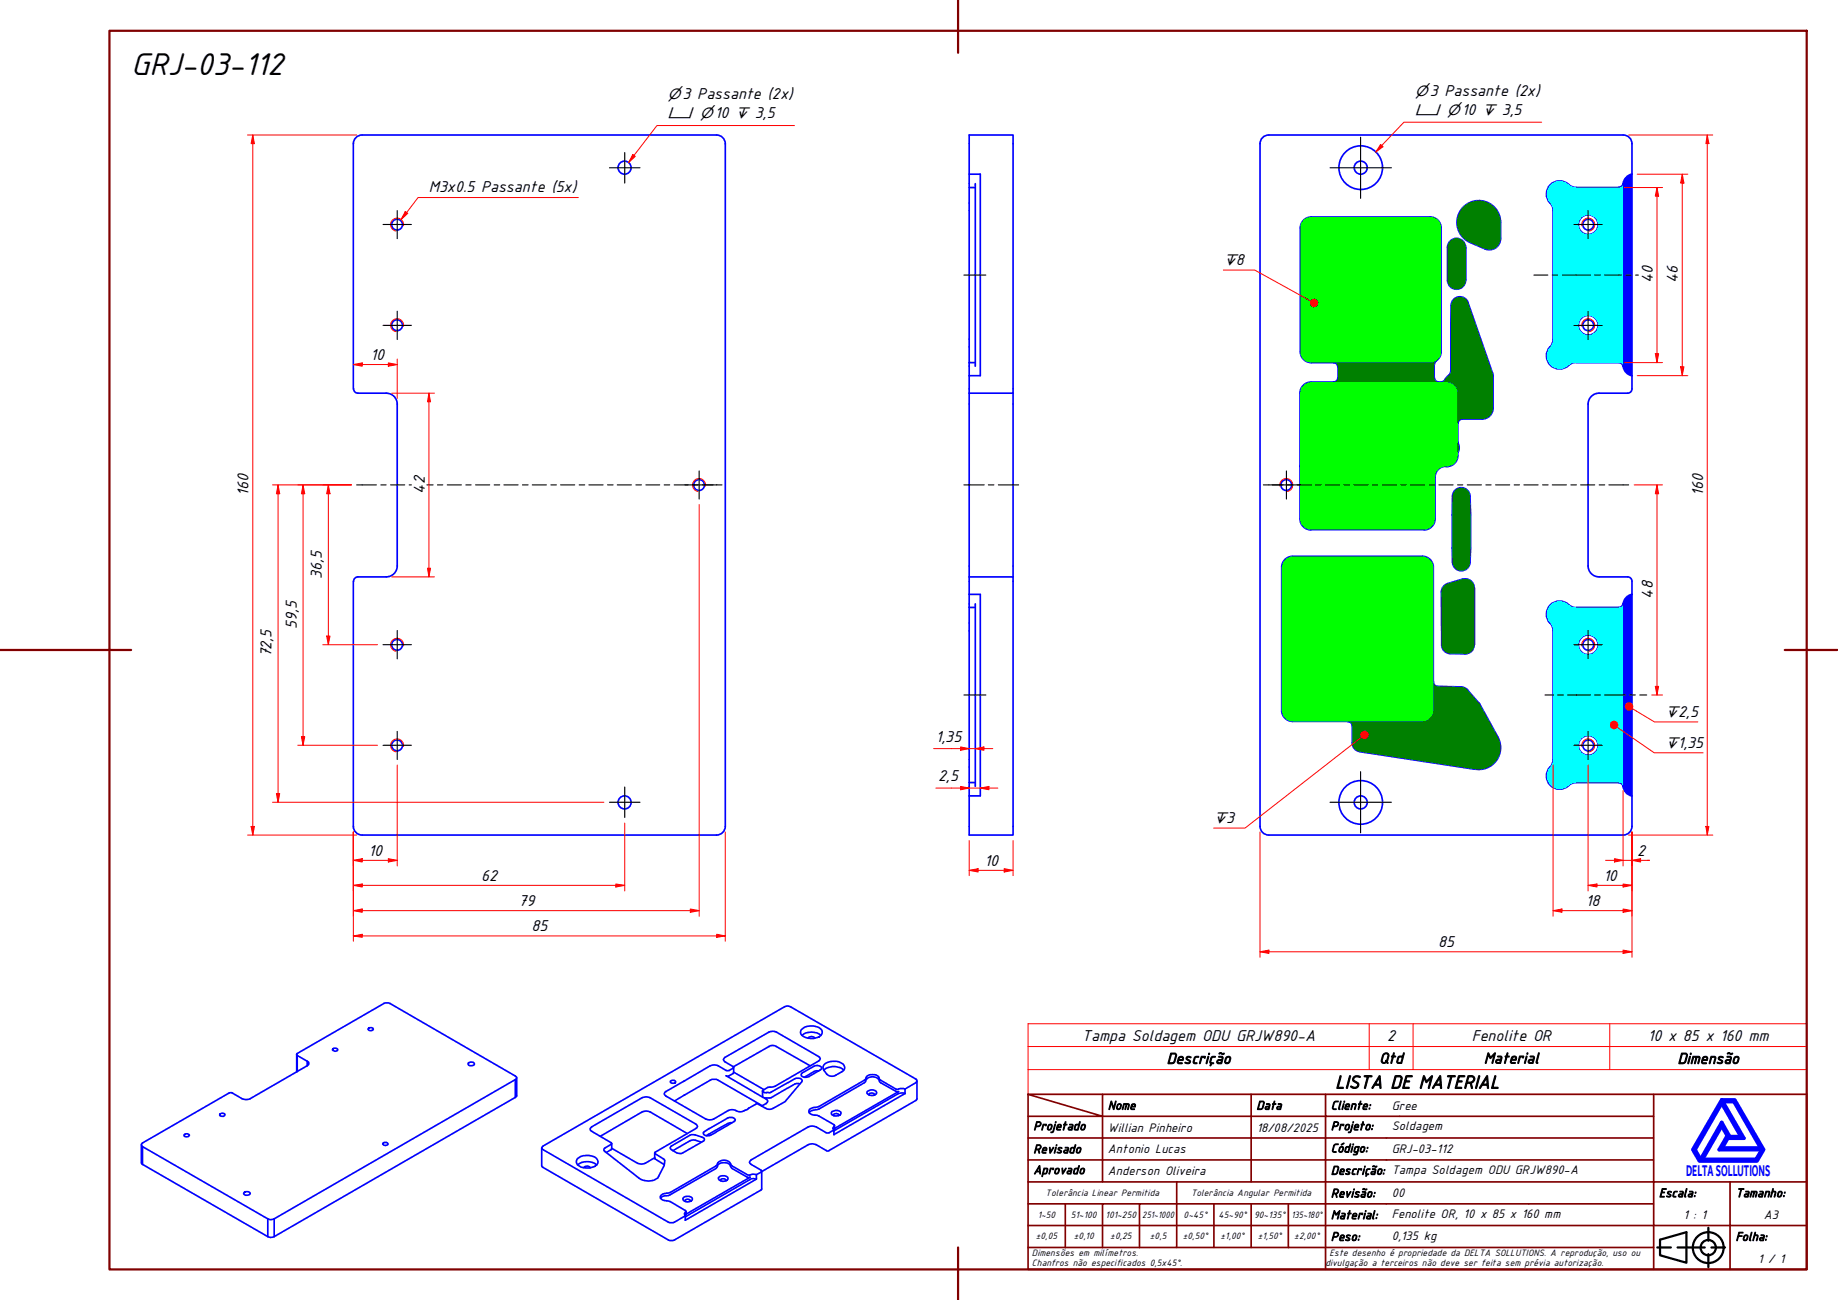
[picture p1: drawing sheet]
<svg xmlns="http://www.w3.org/2000/svg" width="420mm" height="297mm" viewBox="0 0 420 297" stroke-linecap="round" stroke-linejoin="round" font-family="sans-serif">
<!-- layer: Visible (ABNT) -->
<g fill="none" stroke="#00f" stroke-width=".38">
<path d="M80.8 32.8v56M82.8 30.8a2 2 0 0 0-2 2M82.8 30.8h81M163.8 30.8a2 2 0 0 1 2 2M165.8 32.8v156a2 2 0 0 1-2 2M221.6 39.8v-9h10v59h-10M288 32.8v156a2 2 0 0 0 2 2M290 30.8a2 2 0 0 0-2 2M290.1 30.8h80.9M371.1 30.8a2 2 0 0 1 2 2M373 39.8a2.51 2.51 0 0 0-2 2.4M373.1 32.8v56"/>
<path d="M221.6 42.8v-3h2.5v46h-2.5M222.9 42.8h-1.3v148h10v-59h-10M222.9 42v41.7M335 56.5a2.06 2.06 0 0 0-2-2 2.06 2.06 0 0 0-2.1 2v7.5a2.06 2.06 0 0 0 2 2.1 2.06 2.06 0 0 0 2.1-2.1M335.1 56.5v7.5M343 50.8a5 5 0 0 0-7.7-4.1 5 5 0 0 0 .8 8.7l3.4 1.5a2.58 2.58 0 0 0 3.5-2.4M343 50.8v3.7M354.3 46.4l.6 .9 .1 .8M355 48.1v29.4M358.6 42.1a3 3 0 0 0-4.2 .1 3 3 0 0 0-.1 4.2M358.6 42.2l1 .5 .7 .1h9.8M371 41.9a.98 .98 0 0 1-1 .9"/>
<path d="M371 42.3v41.1a2.51 2.51 0 0 0 2 2.5M331.7 74.2v10.7M335.6 69.2l5.7 16.7M335.6 69.1a2 2 0 0 0-2.2-1.3 2 2 0 0 0-1.7 2v4.3M354.3 79.2a3 3 0 0 0 .3 4.4 3 3 0 0 0 4.3-.4l1.4-.4M355 77.6l-.1 .7-.6 1M80.8 88.9a.98 .98 0 0 0 1 .9M81.8 89.8h6.5M88.3 89.8a2.51 2.51 0 0 1 2.5 2.5M90.8 92.3v37a2.51 2.51 0 0 1-2.5 2.5M221.6 82.9h1.3M231.6 89.8v42"/>
<path d="M297.2 89.8v16.6M297.2 80.3a2.51 2.51 0 0 0 2.6 2.6h27.2a2.51 2.51 0 0 0 2.4-2.6M297.2 80.3v-28.2a2.51 2.51 0 0 1 2.6-2.5h27.2a2.51 2.51 0 0 1 2.4 2.5v28.2M299.7 87.3a2.51 2.51 0 0 0-2.5 2.5M299.7 87.3h31.1M304.8 82.9a.98 .98 0 0 1 1 .9M305.8 86.3a.98 .98 0 0 1-1 1M305.9 83.9v2.4M327.9 83.3v3M327.9 86.3a.98 .98 0 0 0 1 1M328.4 82.4l-.4 .4-.1 .5M330.7 87.3a2.51 2.51 0 0 1 2.5 2.5"/>
<path d="M331.6 84.9l-.3 .7-1.2 1.4-.7 .3M333.2 89.8v14.3a2.51 2.51 0 0 1-2.5 2.5M334.3 95.7h4.5M334.3 95.7a.98 .98 0 0 0-1 1M341.3 85.9v7.3a2.51 2.51 0 0 1-2.5 2.5M360.3 82.9h9.8M363 92.3v37a2.51 2.51 0 0 0 2.5 2.5M365.5 89.8a2.51 2.51 0 0 0-2.5 2.5M365.6 89.8h6.4M370 82.9a.98 .98 0 0 1 1 .8M373.1 88.9a.98 .98 0 0 1-1 .9M297.2 118.6a2.51 2.51 0 0 0 2.5 2.5"/>
<path d="M297.2 106.4v12.1M328 109.1v9.4M328 118.6a2.51 2.51 0 0 1-2.5 2.5M330.5 106.6h.3M330.5 106.5a2.51 2.51 0 0 0-2.5 2.5M332 117.7v7.5M332 117.6v-4.2a2 2 0 0 1 2-2 2 2 0 0 1 2 2l.2 4.3M333.3 101l.1 .5M333.4 101.5l.2 .7-.3 1.1M336.1 117.6v.1M336.2 117.7v7.5M80.8 132.8v56a2 2 0 0 0 2 2"/>
<path d="M81.8 131.8h6.5M81.8 131.8a.98 .98 0 0 0-1 1M221.6 135.8h2.5v46h-2.5M221.6 138.8h1.3M222.9 138v41.7M293 129.6a2.51 2.51 0 0 1 2.5-2.5h29.7a2.51 2.51 0 0 1 2.5 2.5M293 129.7v32.7M299.7 121h25.8M327.7 129.7v32.7M329.5 135.2l.1 12.2M332 125.3v3.2M332 128.5a2 2 0 0 0 2 1.9 2 2 0 0 0 2-1.9"/>
<path d="M334.3 132.3l-3.4 1.1a2 2 0 0 0-1.4 1.9M334.3 132.3a2.06 2.06 0 0 1 2.7 2M336.1 125.2h.1M336.2 125.3l-.2 3.2M337.1 134.4v12.9M360.3 138.8h9.8M360.3 138.9l-1.4-.5a3 3 0 0 0-4.3-.3 3 3 0 0 0-.3 4.3M365.6 131.8h6.4M371 137.9a.98 .98 0 0 1-1 .9M371 138.3v41.1a2.51 2.51 0 0 0 2 2.5M372.1 131.8a.99 .99 0 0 1 1 1v56a2 2 0 0 1-2 2M373 135.8a2.51 2.51 0 0 0-2 2.5"/>
<path d="M327.7 155.8a.98 .98 0 0 0 .9 1l5.4 .2a2 2 0 0 1 1.5 .6M329.6 147.3a2 2 0 0 0 1.9 2M335.5 157.7l2.8 3.2M337 147.3a2.06 2.06 0 0 1-2.1 2.1l-3.4-.1M354.3 142.4l.6 1 .1 .7M355 144.1v29.4M221.6 178.8h1.3M293 162.3a2.51 2.51 0 0 0 2.5 2.5h29.7a2.51 2.51 0 0 0 2.5-2.5M308.1 164.9a.98 .98 0 0 1 1 1M309.1 165.8v4M338.3 160.9l4.1 7.5M342.4 168.4a5 5 0 0 1-.3 5.4 5 5 0 0 1-5.1 1.9l-26.2-3.9a2.04 2.04 0 0 1-1.7-2"/>
<path d="M354.3 175.2a3 3 0 0 0 .3 4.4 3 3 0 0 0 4.3-.4l1.4-.4h9.8M355 173.6l-.1 .7-.6 1M370 178.9a.98 .98 0 0 1 1 .8M82.8 190.8h81M290.1 190.8h80.9M76.2 239.6a.73 .73 0 0 1 1 .2 .65 .65 0 0 1-.6 .4 .65 .65 0 0 1-.6-.4zM84.3 234.9a.73 .73 0 0 1 1 .2 .65 .65 0 0 1-.6 .4 .65 .65 0 0 1-.6-.4zM183.1 235.3a3.4 3.4 0 0 1 4.8 .1 1.27 1.27 0 0 1-1.2 1.7 3.1 3.1 0 0 1-3.7-1zM183.3 236.6a3.4 3.4 0 0 1 4.3 0M184.7 237.2a.95 .95 0 0 1 1.5 0M42 259.3a.84 .84 0 0 1 1.3 .1 .69 .69 0 0 1-.6 .4 .69 .69 0 0 1-.7-.5zM50.2 254.6a.62 .62 0 0 1 .7-.3 .62 .62 0 0 1 .5 .6 .94 .94 0 0 1-1.2 0z"/>
<path d="M67.8 241v3.9M67.9 241.2l-.1-.2 .1-.3 19.9-11.4 1-.1 29 16.7 .3 .3-.3 .5M67.9 241.2v3.6M67.9 241.2l2.3 1.3M70.2 243.5l-13.1 7.6a2.17 2.17 0 0 1-1.7 0l-2.3-1.4h-.7l-19.8 11.5a.46 .46 0 0 0-.3 .4 .46 .46 0 0 0 .3 .4M70.2 242.5l.3 .2 .1 .3-.4 .5M70.2 242.5v1M107 242.9a.91 .91 0 0 1 1.5 .2 .94 .94 0 0 1-1.5 .1zM117.8 246.7v4M117.8 250.7l-55.1 31.9M117.8 246.7l-55.1 31.8M118.1 246.2v4.2l-.3 .3"/>
<path d="M135 257.7l11.8-6.9a2.17 2.17 0 0 1 1.8 0l10.5 6 .3 .6-.3 .5-9.4 5.5 .1 .2 2.1 1.4 .1 .2a6.8 6.8 0 0 1-1.6 4 3.7 3.7 0 0 1-4.3 0l-8.1-6.3 .1-.5 1.6-.9 .1-.3-4.5-2.7-.4-.5zM152 249.6l10.4-6.1a2.17 2.17 0 0 1 1.7 0l2.1 1.2a1.99 1.99 0 0 0 1.5-.7l-.1-.3-1.9-1.1-.3-.5 .1-.2 10.3-6.1a2.02 2.02 0 0 1 1.7 0l9.6 5.6 .4 .5-.4 .5-9.9 5.8-.8 .2a2.25 2.25 0 0 0-2 .7l-.1 .3a2.23 2.23 0 0 0 2 .1l5.7-3.1a1.13 1.13 0 0 1 1.4 .5l-4 4.9-2.6 1.4a1.68 1.68 0 0 1-1.8 0l-1.8-1-2.1 1a3.8 3.8 0 0 1-2.4 .8l-.5-.3a2.02 2.02 0 0 0-1.7 0l-3.4 2a2.17 2.17 0 0 1-1.7 0l-9.2-5.3-.4-.5zM153.3 247a.7 .7 0 0 1 1.1 .3 .76 .76 0 0 1-1.2-.1zM154.2 251.6l8.2-4.8a2.17 2.17 0 0 1 1.7 0l10.1 5.9M157.1 259l-8.5-5a2.17 2.17 0 0 0-1.8 0l-9.6 5.6M160.8 258.7l5.6-3.3a1.41 1.41 0 0 1 1.7 .4l-.3 .5-4.2 2.4a3 3 0 0 1-2 .8 .68 .68 0 0 1-.8-.8zM167.3 256.5l-.9 .2-4.9 2.8M167.7 243.9l-.1 1.3-1.2 .7-.4-.1 8.4 4.9-.1-1.4M167.7 245l6.9 4M182.9 247.6l-1.2 .1-5.4 3.1h-1.7l.8 .5 .1 .3-.4 .5-1 .6M183.2 245.3l2.9-1.7a1.29 1.29 0 0 1 1.7 .4l-.3 .5-2.6 1.5a1.29 1.29 0 0 1-1.8-.4zM185 254.2l.5-.4 1.7-.4 10.7-6.3a1.7 1.7 0 0 1 1.6-1.1 1.7 1.7 0 0 1 1.5 1.1l3.8 2.3h.6l-14.7 8.5 .1-.7"/>
<path d="M185.2 243.5l-7.7-4.4a1.57 1.57 0 0 0-1.7 0l-8.2 4.7M187.1 244.7l-1 .1-2.3 1.4M188.3 243.3a3.4 3.4 0 0 1 4.7 .2 .99 .99 0 0 1-.6 1.4 2.67 2.67 0 0 1-3.1 .8 2.23 2.23 0 0 1-1.1-2zM188.3 244.5a3.5 3.5 0 0 1 4.5 0M190.2 254a1.47 1.47 0 0 1 2.1 .3 1.38 1.38 0 0 1-2.2 .3zM190.6 254.9a.58 .58 0 0 1 .5-.5 .58 .58 0 0 1 .6 .5M190.6 258.2l-1.1 .6-.5 .1-2.4-1.4a2.17 2.17 0 0 0-1.8 0l-13.1 7.5-.4 .5 .1 .4 2.7 1.6-.1 .3-1.1 .6M198.3 249.4a1.35 1.35 0 0 1 2.1 .3 1.33 1.33 0 0 1-2.2 .2zM198.7 250.2a.58 .58 0 0 1 .6-.5 .58 .58 0 0 1 .5 .5M206.9 249.9l-.8-.2-.8 .2-14.7 8.5M206.9 248.8l-.4-.1-1.7 .1-3.8-2.2a1.37 1.37 0 0 0-1.8-1.1 1.2 1.2 0 0 0-1.3 1.1l-10.7 6.2-.9 .2a1.23 1.23 0 0 0-1.4 1 1.6 1.6 0 0 0 1.9 .8l3.8 2.2 .2 .2-.4 .6 .2 .4M206.9 248.8l2.5-1.4a.46 .46 0 0 0 .2-.4 .46 .46 0 0 0-.2-.4l-28.7-16.6a1.38 1.38 0 0 0-1.4 0l-55.2 31.9-.3 .4 .3 .4 28.7 16.6 1.1 .1 2.8-1.6"/>
<path d="M206.9 249.9l-16.3 9.4v-1.1M206.9 248.8v1.1M209.6 247v4.1l-.2 .3-20 11.6h-.4l-2.4-1.5a2.17 2.17 0 0 0-1.8 0l-10.7 6.2M32.3 261.5v4.2l.3 .4M32.6 262v4.1M32.6 266.1l28.6 16.5M32.6 262l28.6 16.5M55.8 272.5l.1-.1a.91 .91 0 0 1 1.3 .3 1 1 0 0 1-1.5 .1zM61.2 278.5a1.49 1.49 0 0 0 1.5 0M61.2 278.5v4.1M62.7 278.5v4.1M87.5 261.3a.76 .76 0 0 1 1.2 .1 .65 .65 0 0 1-.6 .3 .65 .65 0 0 1-.6-.4z"/>
<path d="M123.8 262.3v4.1l.2 .2 29.1 16.8 1.1-.1 19.8-11.4 .1-.1v-4.2M131.9 264.9a3.6 3.6 0 0 1 4.4-.2 1.19 1.19 0 0 1 .3 1.3 1.19 1.19 0 0 1-1.2 .7 3.1 3.1 0 0 1-3.6-1zM132 266.2a3.5 3.5 0 0 1 4.4 0M133.5 266.8a.89 .89 0 0 1 1.4 0M139.8 261.3v1.3l-1.2 .7M139.8 262.4l5.9 3.4a2.17 2.17 0 0 0 1.8 0l2.2-1.3M149.7 263.4v1.4l2.1 1.3M151 273.8a1.38 1.38 0 0 1 1.4-.6l.8-.2 10.7-6.3a1.74 1.74 0 0 1 3-.5l.5 .8 3.4 2h.6l-14.7 8.5 .1-.7M153.3 262.1l4.4-2.7a3.2 3.2 0 0 1 2.8 .4l.5 .3v.5l-4.9 2.8a1.62 1.62 0 0 1-1.5 0l-1.3-.9-.1-.2zM156.3 273.6a1.42 1.42 0 0 1 2 .3 1.21 1.21 0 0 1-1.1 .7 1.21 1.21 0 0 1-1.1-.7zM156.7 274.5a.54 .54 0 0 1 .5-.5 .54 .54 0 0 1 .5 .5M160.3 261a2.67 2.67 0 0 0-2.6-.3l-3.9 2.2"/>
<path d="M164.4 268.9a1.42 1.42 0 0 1 2 .3 1.21 1.21 0 0 1-1.1 .7 1.21 1.21 0 0 1-1.1-.7zM164.8 269.8l-.1-.1a.73 .73 0 0 1 1.2 0v.1M172.9 269.4a1.63 1.63 0 0 0-1.5 .1l-14.7 8.6M172.9 268.4l-.7-.1-.9 .2-.5-.1-3.7-2.2a1.75 1.75 0 0 0-1.6-1.1 1.75 1.75 0 0 0-1.6 1.1l-10.7 6.3-.8 .2a1.21 1.21 0 0 0-1.5 1 1.8 1.8 0 0 0 1.9 .7l3.9 2.2 .1 .2-.1 .2a.49 .49 0 0 0 0 .8M172.9 269.4l-16.2 9.4v-1M172.9 268.4v1M61.2 282.6a1.49 1.49 0 0 0 1.5 0"/>
<circle cx="142.8" cy="38.3" r="1.49"/>
<circle cx="311.1" cy="38.3" r="5"/>
<circle cx="311.1" cy="38.3" r="1.49"/>
<circle cx="90.8" cy="51.3" r="1.24"/>
<circle cx="363.1" cy="51.3" r="2.25"/>
<circle cx="363.1" cy="51.3" r="1.24"/>
<circle cx="90.8" cy="74.3" r="1.24"/>
<circle cx="363.1" cy="74.3" r="2.25"/>
<circle cx="363.1" cy="74.3" r="1.24"/>
<circle cx="159.8" cy="110.8" r="1.24"/>
<circle cx="294" cy="110.8" r="1.24"/>
<circle cx="90.8" cy="147.3" r="1.24"/>
<circle cx="363.1" cy="147.3" r="2.25"/>
<circle cx="363.1" cy="147.3" r="1.24"/>
<circle cx="90.8" cy="170.3" r="1.24"/>
<circle cx="363.1" cy="170.3" r="2.25"/>
<circle cx="363.1" cy="170.3" r="1.24"/>
<circle cx="142.8" cy="183.3" r="1.49"/>
<circle cx="311.1" cy="183.3" r="5"/>
<circle cx="311.1" cy="183.3" r="1.49"/>
</g>
<!-- layer: Visible Narrow (ABNT) -->
<path d="M92.2 51.6a1.49 1.49 0 0 0-1.2-1.7 1.49 1.49 0 0 0-1.7 1.2 1.49 1.49 0 0 0 1.2 1.7M361.6 51.6a1.49 1.49 0 0 1 1.2-1.7 1.49 1.49 0 0 1 1.7 1.2 1.49 1.49 0 0 1-1.2 1.7M92.2 74.6a1.49 1.49 0 0 0-1.2-1.8 1.49 1.49 0 0 0-1.7 1.3 1.49 1.49 0 0 0 1.2 1.7M361.6 74.6a1.49 1.49 0 0 1 1.2-1.8 1.49 1.49 0 0 1 1.7 1.3 1.49 1.49 0 0 1-1.2 1.7M161.3 111.1a1.49 1.49 0 0 0-1.2-1.7 1.49 1.49 0 0 0-1.8 1.2 1.49 1.49 0 0 0 1.2 1.7M292.6 111.1a1.49 1.49 0 0 1 1.2-1.7 1.49 1.49 0 0 1 1.7 1.2 1.49 1.49 0 0 1-1.2 1.7M92.2 147.6a1.49 1.49 0 0 0-1.2-1.7 1.49 1.49 0 0 0-1.7 1.2 1.49 1.49 0 0 0 1.2 1.7M361.6 147.6a1.49 1.49 0 0 1 1.2-1.7 1.49 1.49 0 0 1 1.7 1.2 1.49 1.49 0 0 1-1.2 1.7M92.2 170.6a1.49 1.49 0 0 0-1.2-1.7 1.49 1.49 0 0 0-1.7 1.2 1.49 1.49 0 0 0 1.2 1.7M361.6 170.6a1.49 1.49 0 0 1 1.2-1.7 1.49 1.49 0 0 1 1.7 1.2 1.49 1.49 0 0 1-1.2 1.7" fill="none" stroke="#f00" stroke-width=".23"/>
<!-- layer: Hatch (ABNT) -->
<g fill="#0ff">
<path d="M360.8 170.3a2.25 2.25 0 0 1 4.5 0 2.25 2.25 0 0 1-4.5 0zM354.2 138.5a3.1 3.1 0 0 1 4.9 0l1.2 .3h9.8a.97 .97 0 0 0 1-.8v41.7a1.12 1.12 0 0 0-1-.9h-9.8a3.3 3.3 0 0 0-2.3 1.1 3 3 0 0 1-3.8-.7 3 3 0 0 1 .2-4l.6-1v-.7v-29.4a3.6 3.6 0 0 0-1.1-2.3 2.97 2.97 0 0 1 .3-3.3zM360.9 147.3a2.21 2.21 0 0 1 4.4 0 2.21 2.21 0 0 1-4.4 0z" fill-rule="evenodd"/>
<path d="M360.8 51.3a2.25 2.25 0 0 1 4.5 0 2.25 2.25 0 0 1-4.5 0zM354.2 42.5a3.1 3.1 0 0 1 4.9 0l1.2 .3h9.8a1.12 1.12 0 0 0 1-.8v41.7a.97 .97 0 0 0-1-.8h-9.8a2.93 2.93 0 0 0-2.3 1 3 3 0 0 1-3.8-.8 3 3 0 0 1 .2-3.9l.6-1v-.7v-29.4a3.6 3.6 0 0 0-1.1-2.3 3.1 3.1 0 0 1 .3-3.3zM360.9 74.3a2.21 2.21 0 0 1 4.4 0 2.21 2.21 0 0 1-4.4 0z" fill-rule="evenodd"/>
</g>
<g fill="#00f">
<path d="M371.6 136.7l.9-.7 .6-.2v46a2.55 2.55 0 0 1-2.1-2.4v-41.1l.3-1.2z" fill-rule="evenodd"/>
<path d="M371.6 40.7l.9-.7 .6-.2v46a2.55 2.55 0 0 1-2.1-2.4v-41.1l.1-.6z" fill-rule="evenodd"/>
</g>
<g fill="#0f0">
<path d="M293.8 127.9l.5-.4 1.2-.4h29.7a2.61 2.61 0 0 1 2.5 2.6v32.7a2.49 2.49 0 0 1-2.5 2.4h-29.7a2.49 2.49 0 0 1-2.5-2.4v-32.7l.4-1.3z" fill-rule="evenodd"/>
<path d="M297.9 50.3l1.2-.7h.6h27.3a2.39 2.39 0 0 1 2.4 2.5v28.2a2.49 2.49 0 0 1-2.4 2.6h-27.3a2.49 2.49 0 0 1-2.5-2.6v-28.2l.1-.7z" fill-rule="evenodd"/>
<path d="M297.9 88.1l1.1-.7 .7-.1h31.1a2.49 2.49 0 0 1 2.4 2.5v14.3a2.51 2.51 0 0 1-2.7 2.5 2.39 2.39 0 0 0-2.5 2.5v9.4a2.49 2.49 0 0 1-2.5 2.5h-25.8a2.49 2.49 0 0 1-2.5-2.5v-28.7l.3-1.2z" fill-rule="evenodd"/>
</g>
<g fill="#008000">
<path d="M332.2 68.5a2.01 2.01 0 0 1 3.4 .7l5.7 16.5v7.5a2.49 2.49 0 0 1-2.5 2.5h-4.5a1.05 1.05 0 0 0-1.1 1.1v-7a2.49 2.49 0 0 0-2.4-2.5h-1.4a1.1 1.1 0 0 0 1.1-1l.9-.8 .3-.6v-15.1z" fill-rule="evenodd"/>
<path d="M334.8 47a5 5 0 0 1 5.4-.7 5 5 0 0 1 2.8 4.5v3.7a2.57 2.57 0 0 1-3.5 2.4l-3.4-1.5a5 5 0 0 1-1.3-8.4z" fill-rule="evenodd"/>
<path d="M331.5 55.1a2.08 2.08 0 0 1 2.3-.5 2.08 2.08 0 0 1 1.3 1.9v7.5a2.1 2.1 0 0 1-2.1 2.1 2.1 2.1 0 0 1-2.1-2.1v-7.8z" fill-rule="evenodd"/>
<path d="M333.2 101.1l.2 .5a1.9 1.9 0 0 1-.2 1.8z" fill-rule="evenodd"/>
<path d="M330.3 133.7l4-1.4a2.13 2.13 0 0 1 2.8 2.1v12.9a2.04 2.04 0 0 1-2.2 2.1l-3.4-.1a2.01 2.01 0 0 1-1.9-1.9l-.1-12.2a2.07 2.07 0 0 1 .8-1.5z" fill-rule="evenodd"/>
<path d="M308.1 164.8h17.1a2.44 2.44 0 0 0 2.5-2.4v-6.6a1.11 1.11 0 0 0 .9 1l5.4 .2 1.1 .3 3 3.3 4.3 7.8a5 5 0 0 1-.3 5.4 5 5 0 0 1-5 2l-26.3-4a1.95 1.95 0 0 1-1.7-2v-4a1.09 1.09 0 0 0-1-1z" fill-rule="evenodd"/>
<path d="M304.9 82.9h22.1l1.4-.5-.4 .4-.1 .5v3l.3 .7 .7 .3h-24l.7-.3 .3-.7-.1-2.7-.2-.5z" fill-rule="evenodd"/>
<path d="M332.7 112a1.96 1.96 0 0 1 2.1-.4 1.96 1.96 0 0 1 1.2 1.8l.2 4.3-.2 10.8a2 2 0 0 1-2 2 2 2 0 0 1-2-2v-15.1l.2-.8z" fill-rule="evenodd"/>
</g>
<path d="M235 239.1h178v-5.2h-178v10.5M313 233.9v10.5M323 233.9v10.5M368 233.9v10.5M413 239.1v5.3h-178M235 244.4v5.6h178v-5.6" fill="none" stroke="#f00" stroke-width=".23"/>
<!-- layer: Borda A3/A4 (ABNT) -->
<path d="M25 7h388v283.1h-388zM219 0v12.1M0 148.5h30M408 148.5h12M219 285v12" fill="none" stroke="#800000" stroke-width=".51"/>
<path d="M393.6 257.3l1.2 2.2-1.8 3.2h9.7l-1.3 2.2h-12.2zM393.6 252.1l4.4 7.6h-2.6l-1.8-3.2-4.9 8.4-1.2-2.2zM393.6 251.3h3l6.6 11.4-1.6 2.6h-13.1l-1.5-2.6zM393.8 251.7h2.6l6.1 10.6h-8.8l1.3-2.2h3.7zM395 259.7h.2l-.1 .2z" fill="none" stroke="#00f" stroke-width=".83"/>
<!-- layer: 0 -->
<path d="M388.5 265.3h13.1" fill="none" stroke="#000" stroke-width=".23"/>
<g fill="none" stroke="#800000" stroke-width=".38">
<path d="M235 250l17 5.1h-17M235 250h178v40.1h-178zM252 255.1h34v4.9h17M252 255.1v15M252 250v5.1M286 250v5.1h17v4.9M303 250v5.1h75M378 250v20.1h-143M235 260h51v10.1M235 275.1h17M243.5 275.1v9.9M260.5 275.1h-8.5v9.9"/>
<path d="M269 270.1v14.9h-8.5M277.5 275.1v9.9h-8.5M286 275.1v9.9h8.5M294.5 275.1v9.9M303 275.1h-42.5v9.9M303 260v5h-68M303 275.1v9.9h75M303 260h75M303 275.1h75M378 265h-75v10.1M395.5 270.1v9.9h17.5M413 270.1h-35v9.9h17.5v10.1"/>
<path d="M235 285h25.5M235 280h143v10.1M277.5 285h8.5M294.5 285h8.5v5.1"/>
</g>
<g fill="none" stroke="#000" stroke-width=".51">
<path d="M378.8 285h3.2M379.5 283.3l6-1.8v7l-6-1.7zM383.5 285h6.2M390.5 280.5v3M390.5 286.6v2.9M391.2 285h3.1"/>
<circle cx="390.5" cy="285.1" r="3.5"/>
<circle cx="390.5" cy="285.1" r="1.75"/>
</g>
<!-- layer: Linha de centro (ISO) -->
<g fill="none" stroke="#000" stroke-width=".25">
<path d="M220.3 62.9h5.1M350.6 62.9h3.2M354.8 62.9h1.3M357.1 62.9h6.5M364.6 62.9h1.2M366.8 62.9h3.8M371.7 62.9h1.2M373.9 62.9h.6M81.5 110.8h4.5M87.1 110.8h1.2M89.3 110.8h3.2M93.5 110.8h.5"/>
<path d="M97.6 110.8h1.4M100 110.8h1.2M102.2 110.8h3.3M106.5 110.8h1.2M108.7 110.8h3.3M113 110.8h1.2M115.2 110.8h3.2M119.4 110.8h1.3M121.7 110.8h3.2M125.9 110.8h1.3M128.1 110.8h3.3M132.4 110.8h1.3"/>
<path d="M134.6 110.8h3.3M138.9 110.8h1.2M141.1 110.8h3.2M145.4 110.8h1.2M147.6 110.8h3.2M151.8 110.8h1.3M154.1 110.8h3.2M158.3 110.8h1.3M160.6 110.8h4.4M220.3 110.8h4.7M225.9 110.8h1.3M228.2 110.8h4.7"/>
<path d="M288.8 110.8h4.5M294.3 110.8h1.2M296.5 110.8h3.3M300.7 110.8h1.3M303 110.8h3.3M307.2 110.8h1.3M309.5 110.8h3.2M313.7 110.8h1.3M316 110.8h3.2M320.2 110.8h1.2M322.5 110.8h3.2M326.7 110.8h1.2"/>
<path d="M328.9 110.8h3.3M333.2 110.8h1.2M335.4 110.8h3.2M339.7 110.8h1.2M341.9 110.8h3.2M346.1 110.8h1.2M348.4 110.8h3.2M352.6 110.8h1.3M354.8 110.8h3.3M359.1 110.8h1.3M361.3 110.8h3.3M365.6 110.8h1.2"/>
<path d="M367.8 110.8h4.5M220.3 158.8h5.1M353.2 158.8h2M356.1 158.8h1.3M358.4 158.8h5.2M364.6 158.8h1.2M366.8 158.8h4.8M372.6 158.8h1.2M374.8 158.8h1.6"/>
</g>
<!-- layer: Marca de centro (ISO) -->
<g fill="none" stroke="#000" stroke-width=".25">
<path d="M139.3 38.3h7M142.8 34.8v7M304 38.3h14.1M311 31.4v13.9M87.6 51.3h6.4M90.8 48.1v6.4M359.8 51.3h6.5M363 48.1v6.4M87.6 74.3h6.4M90.8 71.1v6.5M359.8 74.3h6.5M363 71.1v6.5"/>
<path d="M156.6 110.8h6.4M159.8 107.6v6.4M290.8 110.8h6.5M294.1 107.6v6.4M87.6 147.3h6.4M90.8 144.1v6.4M359.8 147.3h6.5M363 144.1v6.4M87.6 170.3h6.4M90.8 167.1v6.4M142.8 179.8v7M311 176.3v14"/>
<path d="M359.8 170.3h6.5M363 167.1v6.4M139.3 183.3h7M304 183.3h14.1"/>
</g>
<path d="M57.8 188.8v2" fill="none" stroke="#f00" stroke-width=".23"/>
<path d="M57.4 188.8h.8l-.4 2z" fill="#f00"/>
<path d="M57.8 30.8v2M57.4 188.8h.8l-.4 2z" fill="none" stroke="#f00" stroke-width=".23"/>
<path d="M57.8 30.8l.4 2h-.8z" fill="#f00"/>
<path d="M56.6 30.8h24.9M57.8 30.8l.4 2h-.8zM57.8 32.8v156M98 129.8v2M56.6 190.8h24.9" fill="none" stroke="#f00" stroke-width=".23"/>
<path d="M97.7 129.8h.7l-.4 2z" fill="#f00"/>
<path d="M98 89.8v2M97.7 129.8h.7l-.4 2z" fill="none" stroke="#f00" stroke-width=".23"/>
<path d="M98 89.8l.4 2h-.7z" fill="#f00"/>
<path d="M89.5 89.8h9.8M98 89.8l.4 2h-.7zM98 91.8v38M89.5 131.8h9.8M80.8 213.9h2" fill="none" stroke="#f00" stroke-width=".23"/>
<path d="M80.8 213.9l2-.4v.7z" fill="#f00"/>
<path d="M80.8 213.9l2-.4v.7zM163.8 213.9h2" fill="none" stroke="#f00" stroke-width=".23"/>
<path d="M163.8 213.5l2 .4-2 .3z" fill="#f00"/>
<path d="M80.8 83.3h2M80.8 190.1v25M165.8 190.1v25M82.8 213.9h81M163.8 213.5l2 .4-2 .3z" fill="none" stroke="#f00" stroke-width=".23"/>
<path d="M80.8 83.3l2-.4v.8z" fill="#f00"/>
<path d="M80.8 83.3l2-.4v.8zM88.8 83.3h2" fill="none" stroke="#f00" stroke-width=".23"/>
<path d="M88.8 82.9l2 .4-2 .4z" fill="#f00"/>
<path d="M82.8 83.3h6M88.8 82.9l2 .4-2 .4zM90.8 82v9M63.6 110.8v2" fill="none" stroke="#f00" stroke-width=".23"/>
<path d="M63.6 110.8l.3 2h-.7z" fill="#f00"/>
<path d="M63.6 110.8l.3 2h-.7zM63.6 181.3v2" fill="none" stroke="#f00" stroke-width=".23"/>
<path d="M63.2 181.3h.7l-.3 2z" fill="#f00"/>
<path d="M62.3 110.8h18M63.6 112.8v68.5M69.3 110.8v2M62.3 183.3h75.7M63.2 181.3h.7l-.3 2z" fill="none" stroke="#f00" stroke-width=".23"/>
<path d="M69.3 110.8l.4 2h-.8z" fill="#f00"/>
<path d="M69.3 110.8l.4 2h-.8zM69.3 168.3v2" fill="none" stroke="#f00" stroke-width=".23"/>
<path d="M68.9 168.3h.8l-.4 2z" fill="#f00"/>
<path d="M68.1 110.8h12.2M69.3 112.8v55.5M75.1 110.8v2M68.1 170.3h18.2M68.9 168.3h.8l-.4 2z" fill="none" stroke="#f00" stroke-width=".23"/>
<path d="M75.1 110.8l.3 2h-.7z" fill="#f00"/>
<path d="M75.1 110.8l.3 2h-.7zM75.1 145.3v2" fill="none" stroke="#f00" stroke-width=".23"/>
<path d="M74.7 145.3h.7l-.3 2z" fill="#f00"/>
<path d="M73.8 110.8h6.5M75.1 112.8v32.5M73.8 147.3h12.5M74.7 145.3h.7l-.3 2zM80.8 196.6h2" fill="none" stroke="#f00" stroke-width=".23"/>
<path d="M80.8 196.6l2-.4v.8z" fill="#f00"/>
<path d="M80.8 196.6l2-.4v.8zM88.8 196.6h2" fill="none" stroke="#f00" stroke-width=".23"/>
<path d="M88.8 196.2l2 .4-2 .4z" fill="#f00"/>
<path d="M90.8 174.8v23.1M80.8 190.1v7.8M82.8 196.6h6M88.8 196.2l2 .4-2 .4zM80.8 202.3h2" fill="none" stroke="#f00" stroke-width=".23"/>
<path d="M80.8 202.3l2-.3v.7z" fill="#f00"/>
<path d="M80.8 202.3l2-.3v.7zM140.8 202.3h2" fill="none" stroke="#f00" stroke-width=".23"/>
<path d="M140.8 202l2 .3-2 .4z" fill="#f00"/>
<path d="M80.8 190.1v13.5M142.8 188.1v15.5M80.8 208.1h2M82.8 202.3h58M140.8 202l2 .3-2 .4z" fill="none" stroke="#f00" stroke-width=".23"/>
<path d="M80.8 208.1l2-.4v.8z" fill="#f00"/>
<path d="M80.8 208.1l2-.4v.8zM157.8 208.1h2" fill="none" stroke="#f00" stroke-width=".23"/>
<path d="M157.8 207.7l2 .4-2 .4z" fill="#f00"/>
<path d="M159.8 115.3v94M80.8 190.1v19.2M82.8 208.1h75M157.8 207.7l2 .4-2 .4z" fill="none" stroke="#f00" stroke-width=".23"/>
<path d="M144.9 35.5l-1.2 1.6" fill="none" stroke="#f00" stroke-width=".23"/>
<path d="M144.7 35.3l.5 .4-1.5 1.4z" fill="#f00"/>
<path d="M144.7 35.3l.5 .4-1.5 1.4zM181.6 28.7h-31.4l-5.3 6.8M93 48.6l-1.3 1.6" fill="none" stroke="#f00" stroke-width=".23"/>
<path d="M92.6 48.3l.6 .5-1.5 1.4z" fill="#f00"/>
<path d="M92.6 48.3l.6 .5-1.5 1.4zM132.2 45.1h-36.6l-2.6 3.5" fill="none" stroke="#f00" stroke-width=".23"/>
<path d="M221.6 198.9h2" fill="none" stroke="#f00" stroke-width=".23"/>
<path d="M221.6 198.9l2-.4v.7z" fill="#f00"/>
<path d="M221.6 198.9l2-.4v.7zM229.6 198.9h2" fill="none" stroke="#f00" stroke-width=".23"/>
<path d="M229.6 198.5l2 .4-2 .3z" fill="#f00"/>
<path d="M219.6 180.1h2M221.6 192.1v8M223.6 198.9h6M229.6 198.5l2 .4-2 .3zM231.6 192.1v8" fill="none" stroke="#f00" stroke-width=".23"/>
<path d="M219.6 179.7l2 .4-2 .4z" fill="#f00"/>
<path d="M219.6 179.7l2 .4-2 .4zM224.1 180.1h2" fill="none" stroke="#f00" stroke-width=".23"/>
<path d="M224.1 180.1l2-.4v.8z" fill="#f00"/>
<path d="M219.6 171.1h2M213.9 180.1h5.7M221.6 180.1h2.5M224.1 180.1l2-.4v.8zM226.1 180.1h2" fill="none" stroke="#f00" stroke-width=".23"/>
<path d="M219.6 170.7l2 .4-2 .3z" fill="#f00"/>
<path d="M219.6 170.7l2 .4-2 .3zM222.9 171.1h2" fill="none" stroke="#f00" stroke-width=".23"/>
<path d="M222.9 171.1l2-.4v.7z" fill="#f00"/>
<path d="M213.4 171.1h6.2M221.6 171.1h1.3M222.9 171.1l2-.4v.7zM224.9 171.1h2M390.3 188.8v2" fill="none" stroke="#f00" stroke-width=".23"/>
<path d="M390 188.8h.7l-.4 2z" fill="#f00"/>
<path d="M390.3 30.8v2M390 188.8h.7l-.4 2z" fill="none" stroke="#f00" stroke-width=".23"/>
<path d="M390.3 30.8l.4 2h-.7z" fill="#f00"/>
<path d="M372.3 30.8h19.2M390.3 30.8l.4 2h-.7zM390.3 32.8v156M378.8 156.8v2M372.3 190.8h19.2" fill="none" stroke="#f00" stroke-width=".23"/>
<path d="M378.4 156.8h.8l-.4 2z" fill="#f00"/>
<path d="M378.8 110.8v2M378.4 156.8h.8l-.4 2z" fill="none" stroke="#f00" stroke-width=".23"/>
<path d="M378.8 110.8l.4 2h-.8z" fill="#f00"/>
<path d="M373.6 110.8h6.4M378.8 110.8l.4 2h-.8zM378.8 112.8v44M377.6 158.8h2.4M369.1 196.6h1.9" fill="none" stroke="#f00" stroke-width=".23"/>
<path d="M369.1 196.2l1.9 .4-1.9 .4z" fill="#f00"/>
<path d="M369.1 196.2l1.9 .4-1.9 .4zM373.1 196.6h1.9" fill="none" stroke="#f00" stroke-width=".23"/>
<path d="M373.1 196.6l1.9-.4v.8z" fill="#f00"/>
<path d="M367 196.6h2.1M371 196.6h2.1M371 180.6v17.3M373.1 196.6l1.9-.4v.8zM373.1 190.1v7.8M375 196.6h2.1M355 208.1h2.1" fill="none" stroke="#f00" stroke-width=".23"/>
<path d="M355 208.1l2.1-.4v.8z" fill="#f00"/>
<path d="M355 208.1l2.1-.4v.8zM371 208.1h2.1" fill="none" stroke="#f00" stroke-width=".23"/>
<path d="M371 207.7l2.1 .4-2.1 .4z" fill="#f00"/>
<path d="M355 174.8v34.5M373.1 190.1v19.2M357.1 208.1h13.9M363 202.3h2.1M371 207.7l2.1 .4-2.1 .4z" fill="none" stroke="#f00" stroke-width=".23"/>
<path d="M363 202.3l2.1-.3v.7z" fill="#f00"/>
<path d="M363 202.3l2.1-.3v.7zM371 202.3h2.1" fill="none" stroke="#f00" stroke-width=".23"/>
<path d="M371 202l2.1 .3-2.1 .4z" fill="#f00"/>
<path d="M378.8 80.8v2.1M363 174.8v28.8M373.1 190.1v13.5M365.1 202.3h5.9M371 202l2.1 .3-2.1 .4z" fill="none" stroke="#f00" stroke-width=".23"/>
<path d="M378.4 80.8h.8l-.4 2.1z" fill="#f00"/>
<path d="M378.8 42.8v2M378.4 80.8h.8l-.4 2.1z" fill="none" stroke="#f00" stroke-width=".23"/>
<path d="M378.8 42.8l.4 2h-.8z" fill="#f00"/>
<path d="M384.6 39.8v2M371.3 42.8h8.7M378.8 42.8l.4 2h-.8zM378.8 44.8v36M371.3 82.9h8.7" fill="none" stroke="#f00" stroke-width=".23"/>
<path d="M384.6 39.8l.3 2h-.7z" fill="#f00"/>
<path d="M384.6 39.8l.3 2h-.7zM384.6 83.8v2" fill="none" stroke="#f00" stroke-width=".23"/>
<path d="M384.2 83.8h.7l-.3 2z" fill="#f00"/>
<path d="M374.3 39.8h11.5M384.6 41.8v42M374.3 85.8h11.5M384.2 83.8h.7l-.3 2z" fill="none" stroke="#f00" stroke-width=".23"/>
<path d="M315.8 33.3l-1.3 1.4" fill="none" stroke="#f00" stroke-width=".23"/>
<path d="M315.6 33l.6 .5-1.7 1.2z" fill="#f00"/>
<path d="M315.6 33l.6 .5-1.7 1.2zM352.4 27.9h-31.5l-5.1 5.4M298.6 68.2l.9 .6" fill="none" stroke="#f00" stroke-width=".23"/>
<circle cx="300.4" cy="69.2" r=".99" fill="#f00"/>
<path d="M279.7 61.7h7.1l11.8 6.5M311.1 168.5l-.8 .6" fill="none" stroke="#f00" stroke-width=".23"/>
<circle cx="311.9" cy="167.9" r=".99" fill="#f00"/>
<path d="M310.3 169.1l-25.7 20.1h-7.2" fill="none" stroke="#f00" stroke-width=".23"/>
<path d="M371 217.5h2.1" fill="none" stroke="#f00" stroke-width=".23"/>
<path d="M371 217.1l2.1 .4-2.1 .4z" fill="#f00"/>
<path d="M288 217.5h2.1M371 217.1l2.1 .4-2.1 .4z" fill="none" stroke="#f00" stroke-width=".23"/>
<path d="M288 217.5l2.1-.4v.8z" fill="#f00"/>
<path d="M288 190.1v28.6M373.1 190.1v28.6M288 217.5l2.1-.4v.8zM290.1 217.5h80.9" fill="none" stroke="#f00" stroke-width=".23"/>
<path d="M373.3 162l.8 .5" fill="none" stroke="#f00" stroke-width=".23"/>
<circle cx="372.4" cy="161.4" r="1" fill="#f00"/>
<path d="M369.8 166.2l.8 .6M374.1 162.5l4.1 2.5h9.9" fill="none" stroke="#f00" stroke-width=".23"/>
<circle cx="368.9" cy="165.6" r="1" fill="#f00"/>
<path d="M370.6 166.8l7.5 5.2h11.2" fill="none" stroke="#f00" stroke-width=".23"/>
<text font-size="7.7" x="30" y="17.1">GRJ-03-112</text>
<text font-size="4.6" x="305.2" y="248.7">LISTA DE MATERIAL</text>
<g font-size="3.9">
<text x="98" y="43.9">M3x0.5 Passante (5x)</text>
<text x="377.8" y="64.8" transform="rotate(-90 377.8 64.8)">40</text>
<text x="383.5" y="64.8" transform="rotate(-90 383.5 64.8)">46</text>
<text x="84.7" y="82.3">10</text>
<text x="56.8" y="113.3" transform="rotate(-90 56.8 113.3)">160</text>
<text x="97.1" y="112.8" transform="rotate(-90 97.1 112.8)">42</text>
<text x="389.3" y="113.3" transform="rotate(-90 389.3 113.3)">160</text>
<text x="73.5" y="132.3" transform="rotate(-90 73.5 132.3)">36,5</text>
<text x="377.8" y="136.8" transform="rotate(-90 377.8 136.8)">48</text>
<text x="67.8" y="143.7" transform="rotate(-90 67.8 143.7)">59,5</text>
<text x="62" y="150.2" transform="rotate(-90 62 150.2)">72,5</text>
<text x="213.9" y="169.5">1,35</text>
<text x="214.4" y="178.5">2,5</text>
<text x="84.3" y="195.6">10</text>
<text x="225" y="197.9">10</text>
<text x="374.3" y="195.6">2</text>
<text x="110" y="201.3">62</text>
<text x="366.5" y="201.3">10</text>
<text x="118.5" y="207.1">79</text>
<text x="362.5" y="207.1">18</text>
<text x="121.5" y="212.8">85</text>
<text x="328.7" y="216.5">85</text>
<text x="247.3" y="237.8">Tampa Soldagem ODU GRJW890-A</text>
<text x="317.1" y="237.8">2</text>
<text x="336.4" y="237.8">Fenolite OR</text>
<text x="376.7" y="237.8">10 x 85 x 160 mm</text>
</g>
<g font-size="3.8">
<text x="266.7" y="243.1">Descrição</text>
<text x="315.3" y="243">Qtd</text>
<text x="339.2" y="243">Material</text>
<text x="383.5" y="243.1">Dimensão</text>
</g>
<text font-size="3.8" fill="#00f" x="385.4" y="268.8">DELTASOLLUTIONS</text>
<g font-size="3.4">
<text x="152.7" y="22.7">⌀3 Passante (2x)</text>
<text x="323.5" y="21.9">⌀3 Passante (2x)</text>
<text x="152.7" y="27">⌴ ⌀10 ↧ 3,5</text>
<text x="323.5" y="26.3">⌴ ⌀10 ↧ 3,5</text>
<text x="279.7" y="60.6">↧8</text>
<text x="380.7" y="163.9">↧2,5</text>
<text x="380.6" y="170.9">↧1,35</text>
<text x="277.4" y="188.1">↧3</text>
</g>
<g font-size="3">
<text x="253.2" y="253.5">Nome</text>
<text x="287.2" y="253.5">Data</text>
<text x="304.2" y="253.5">Cliente:</text>
<text x="318.1" y="253.5">Gree</text>
<text x="236.2" y="263.5">Revisado</text>
<text x="236.2" y="258.2">Projetado</text>
<text x="253.2" y="258.6">Willian Pinheiro</text>
<text x="253.2" y="263.5">Antonio Lucas</text>
<text x="287.3" y="258.6">18/08/2025</text>
<text x="304.2" y="263.3">Código:</text>
<text x="304.2" y="258.2">Projeto:</text>
<text x="318.1" y="263.5">GRJ-03-112</text>
<text x="318.1" y="258.2">Soldagem</text>
<text x="236.2" y="268.3">Aprovado</text>
<text x="253.2" y="268.5">Anderson Oliveira</text>
<text x="304.2" y="268.4">Descrição: Tampa Soldagem ODU GRJW890-A</text>
<text x="304.2" y="273.6">Revisão:</text>
<text x="318.1" y="273.5">00</text>
<text x="379.2" y="273.5">Escala:</text>
<text x="396.7" y="273.5">Tamanho:</text>
<text x="304.2" y="278.6">Material:</text>
<text x="318.1" y="278.4">Fenolite OR, 10 x 85 x 160 mm</text>
<text x="384.8" y="278.6">1 : 1</text>
<text x="403.2" y="278.6">A3</text>
<text x="304.2" y="283.5">Peso:</text>
<text x="318.1" y="283.3">0,135 kg</text>
<text x="396.7" y="283.5">Folha:</text>
<text x="401.9" y="288.5">1 / 1</text>
</g>
<g font-size="2.3">
<text x="239" y="273.4">Tolerância Linear Permitida</text>
<text x="272.3" y="273.2">Tolerância Angular Permitida</text>
<text x="237.2" y="278.3">1~50</text>
<text x="244.8" y="278.3">51~100</text>
<text x="252.7" y="278.3">101~250</text>
<text x="261.1" y="278.3">251~1000</text>
<text x="270.6" y="278.3">0~45°</text>
<text x="278.5" y="278.3">45~90°</text>
<text x="286.7" y="278.3">90~135°</text>
<text x="295.2" y="278.3">135~180°</text>
<text x="235.9" y="287.1">Dimensões em milímetros.</text>
<text x="236.8" y="283.1">±0,05</text>
<text x="245.5" y="283.1">±0,10</text>
<text x="253.8" y="283.1">±0,25</text>
<text x="262.8" y="283.1">±0,5</text>
<text x="270.4" y="283.1">±0,50°</text>
<text x="279" y="283.1">±1,00°</text>
<text x="287.5" y="283.1">±1,50°</text>
<text x="295.8" y="283.1">±2,00°</text>
<text x="303.9" y="287.1">Este desenho é propriedade da DELTA SOLLUTIONS. A reprodução, uso ou</text>
<text x="235.9" y="289.2">Chanfros não especificados 0,5x45°.</text>
<text x="303" y="289.2">divulgação a terceiros não deve ser feita sem prévia autorização.</text>
</g>
</svg>
